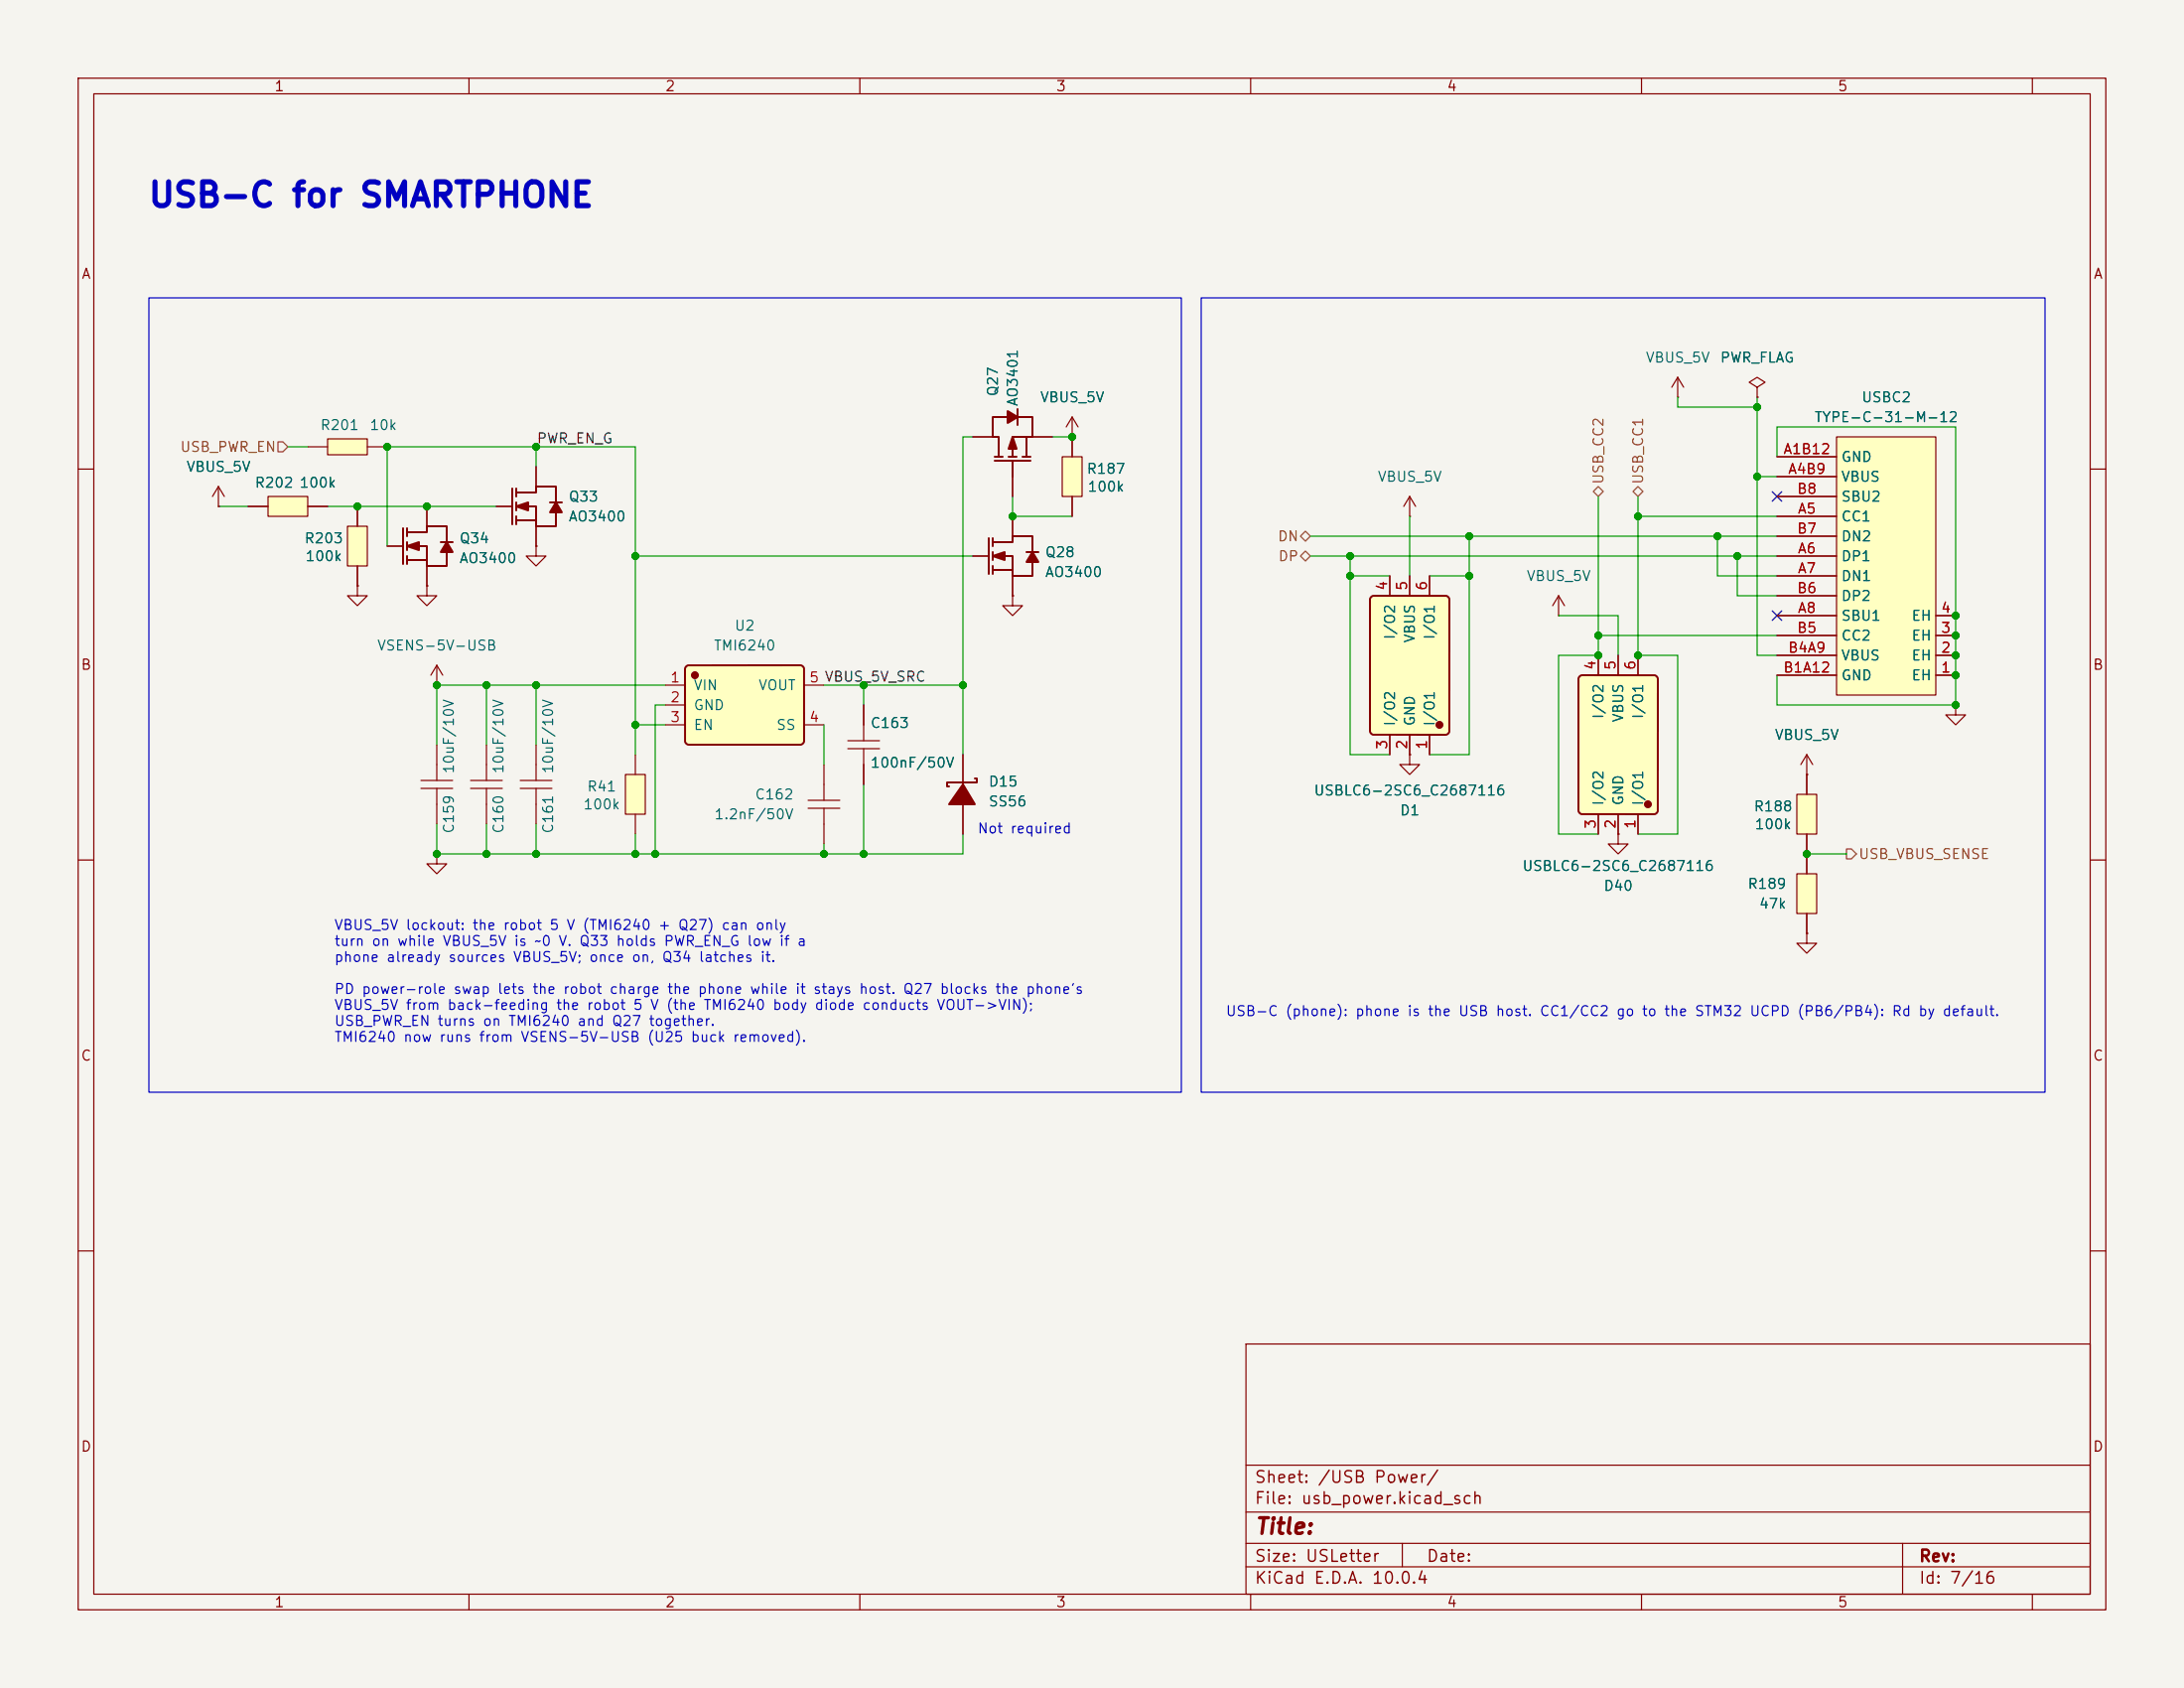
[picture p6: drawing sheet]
<svg xmlns="http://www.w3.org/2000/svg" width="279mm" height="216mm" viewBox="0 0 279 216" stroke-linecap="round" stroke-linejoin="round" font-family="sans-serif">
<path d="M0 0h279.4v215.9h-279.4z" fill="#f5f4ef" stroke="#f5f4ef" stroke-width=".13"/>
<g fill="none" stroke="#840000" stroke-width=".15">
<path d="M10 10h259.4v195.9h-259.4zM12 12h255.4v191.9h-255.4zM60 10v2M110 10v2M160 10v2M210 10v2M260 10v2M10 60h2M129.5 76.2v1.3h1.3l-1.3 1.2-1.2-1.2h1.2M129.5 76.2h.1M267.4 60h2M105.4 97.8v4.6"/>
<path d="M108.5 94.7h4M108.5 95.8h4M110.5 90.2v4.5M110.5 95.8v4.5M10 110h2M103.4 102.4h4M103.4 103.4h4M105.4 103.4v4.6M267.4 110h2M10 160h2M159.4 171.9h108v32h-108zM267.4 160h2"/>
<path d="M159.4 197.4h108M159.4 193.4h108M159.4 187.4h108M179.4 197.4v3M243.4 197.4v6.5M60 203.9v2M110 203.9v2M159.4 200.4h108M160 203.9v2M210 203.9v2M260 203.9v2"/>
</g>
<path d="M34.3 63.5h5.1v2.5h-5.1z" fill="#ffffc2"/>
<path d="M31.7 64.8h2.6M34.3 63.5h5.1v2.5h-5.1zM39.4 64.8h2.5" fill="none" stroke="#840000" stroke-width=".15"/>
<path d="M44.4 67.3h2.6v5.1h-2.6z" fill="#ffffc2"/>
<path d="M137.2 55.9h.1M137.2 53.3l-.8 1.3M137.2 53.3l.7 1.3M137.2 53.3v2.6M44.4 67.3h2.6v5.1h-2.6zM45.7 64.8v2.5M45.7 72.4v2.5M199.4 78.7h.1M199.4 76.2l-.8 1.3M199.4 76.2l.8 1.3M199.4 76.2v2.5" fill="none" stroke="#840000" stroke-width=".15"/>
<path d="M175.4 76.3l.4-.1h9.2l.3 .2 .1 .3v16.9l-.2 .3-.3 .1h-9.2l-.4-.2v-.3v-16.8z" fill="#ffffc2"/>
<g fill="#840000" stroke="#840000" stroke-width=".25">
<path d="M52.1 69.9l1.5-.6v1.1z"/>
<path d="M57.1 69.3l.8 1.3h-1.5z"/>
<path d="M123.2 100.3l1.5 2.6h-3.3z"/>
<path d="M129.5 55.9l.5 1.5h-1z"/>
<path d="M128.9 52.6l1.3 .7-1.3 .8z"/>
<circle cx="184.2" cy="92.7" r=".38"/>
</g>
<g fill="none" stroke="#840000" stroke-width=".25">
<path d="M127.3 58.9h4.5M127.3 58.4h1M129 53.3h-2v2.6h.8v2.5M129 58.4h1M129.5 58.9v2.1M130.2 52.3v2.1M130.3 53.3h1.8v2.6h-2.6v2.5M130.8 58.4h1M131.3 55.9v2.5M51.6 67.6v4.5M52.1 68.1h2.5v-.8h2.5v2M52.1 69.9h2.5v2.5h2.5v-1.8"/>
<path d="M52.1 67.6v1M52.1 69.3v1.1M52.1 71.1v1M52.1 71.6h2.5M56.4 69.3h1.5M175.4 76.3l.4-.1h9.2l.3 .2 .1 .3v16.9l-.2 .3-.3 .1h-9.2l-.4-.2v-.3v-16.8zM124.7 99.6h.3v.5h-3.8v.5h.2"/>
</g>
<g fill="none" stroke="#840000" stroke-width=".15">
<path d="M124.5 55.9h2.5M132.1 55.9h2.5M49.5 69.9h2.1M54.6 64.8v2.5M54.6 72.4v2.5M68.6 69.9v1.2h1.2l-1.2 1.3-1.3-1.3h1.3M68.6 69.9h.1M129.5 61v2.5M177.8 73.7v2.5M180.3 66h.1M180.3 63.5v2.5M180.3 73.7v2.5"/>
<path d="M180.3 63.5l-.7 1.3M180.3 63.5l.8 1.3M182.9 73.7v2.5M123.2 96.5v3.8M177.8 94v2.5M180.3 96.5v1.3h-1.2l1.2 1.3 1.3-1.3h-1.3M180.3 96.5h.1M180.3 94v2.5M182.9 94v2.5M123.2 102.9v3.8"/>
</g>
<path d="M87.8 85.2l.2-.1h14.4l.2 .1 .3 .3v9.2a.51 .51 0 0 1-.5 .6h-14.3l-.2-.1-.3-.4v-9.2z" fill="#ffffc2"/>
<g fill="#840000" stroke="#840000" stroke-width=".25">
<path d="M66 64.8l1.6-.5v1z"/>
<path d="M71.1 64.3l.8 1.2h-1.5z"/>
<circle cx="88.9" cy="86.4" r=".38"/>
</g>
<path d="M65.5 62.5v4.6M66 63h2.6v-.8h2.5v2.1M66 64.8h2.6v2.5h2.5v-1.8M66 62.5v1M66 64.3v1M66 66v1.1M66 66.5h2.6M70.4 64.3h1.5M87.8 85.2l.2-.1h14.4l.2 .1 .3 .3v9.2a.51 .51 0 0 1-.5 .6h-14.3l-.2-.1-.3-.4v-9.2z" fill="none" stroke="#840000" stroke-width=".25"/>
<path d="M68.6 59.7v2.5M63.5 64.8h2M68.6 67.3v2.6M85.1 87.6h2.5M85.1 90.2h2.5M85.1 92.7h2.5M102.9 87.6h2.5M102.9 92.7h2.5" fill="none" stroke="#840000" stroke-width=".15"/>
<path d="M229.9 111.8h2.5v5h-2.5z" fill="#ffffc2"/>
<path d="M231.1 99.1h.1M231.1 96.5v2.6M231.1 96.5l-.7 1.3M231.1 96.5l.8 1.3M229.9 111.8h2.5v5h-2.5zM231.1 119.4v1.3h1.3l-1.3 1.2-1.2-1.2h1.2M231.1 119.4h.1M231.1 109.2v2.6M231.1 116.8v2.6" fill="none" stroke="#840000" stroke-width=".15"/>
<path d="M229.9 101.6h2.5v5.1h-2.5z" fill="#ffffc2"/>
<path d="M214.6 50.8h.1M214.6 48.3l-.7 1.2M214.6 48.3l.8 1.2M214.6 48.3v2.5M224.8 49.5l-1-.6 1-.6 1 .6-1 .6v1.3M224.8 50.8h.1M231.1 99.1v2.5M250.2 90.2v1.2h-1.3l1.3 1.3 1.3-1.3h-1.3M250.2 90.2h.1M229.9 101.6h2.5v5.1h-2.5zM231.1 106.7v2.5" fill="none" stroke="#840000" stroke-width=".15"/>
<path d="M234.9 55.9h12.7v33h-12.7z" fill="#ffffc2"/>
<g fill="none" stroke="#840000" stroke-width=".15">
<path d="M227.3 58.4h7.6M234.9 55.9h12.7v33h-12.7zM227.3 78.7h7.6M227.3 61h7.6M227.3 66h7.6M227.3 71.1h7.6M227.3 73.7h7.6M227.3 76.2h7.6M227.3 68.6h7.6M227.3 63.5h7.6M247.6 78.7h2.6M227.3 86.4h7.6"/>
<path d="M227.3 83.8h7.6M227.3 81.3h7.6M247.6 86.4h2.6M247.6 83.8h2.6M247.6 81.3h2.6"/>
</g>
<path d="M202.1 86.5l.3-.1h9.3l.3 .2 .1 .3v16.8l-.2 .4h-.3h-9.3l-.3-.2-.1-.3v-16.7z" fill="#ffffc2"/>
<circle cx="210.8" cy="102.9" r=".38" fill="#840000" stroke="#840000" stroke-width=".25"/>
<path d="M202.1 86.5l.3-.1h9.3l.3 .2 .1 .3v16.8l-.2 .4h-.3h-9.3l-.3-.2-.1-.3v-16.7z" fill="none" stroke="#840000" stroke-width=".25"/>
<path d="M204.5 83.8v2.6M207 83.8v2.6M209.5 83.8v2.6M204.5 104.1v2.6M207 106.7v1.3h1.3l-1.3 1.2-1.3-1.2h1.3M207 106.7h.1M207 104.1v2.6M209.5 104.1v2.6" fill="none" stroke="#840000" stroke-width=".15"/>
<path d="M80 99.1h2.5v5h-2.5z" fill="#ffffc2"/>
<path d="M80 99.1h2.5v5h-2.5zM81.3 96.5v2.6M81.3 104.1v2.6" fill="none" stroke="#840000" stroke-width=".15"/>
<path d="M135.9 58.4h2.5v5.1h-2.5z" fill="#ffffc2"/>
<g fill="none" stroke="#840000" stroke-width=".15">
<path d="M135.9 58.4h2.5v5.1h-2.5zM137.2 55.9v2.5M27.9 64.8h.1M27.9 62.2l-.7 1.3M27.9 62.2l.8 1.3M27.9 62.2v2.6M124.5 71.1h2M129.5 66v2.6M129.5 73.7v2.5M137.2 63.5v2.5M53.8 99.8h4.1M55.9 87.6h.1"/>
<path d="M55.9 85.1v2.5M55.9 95.3v4.5M55.9 85.1l-.8 1.3M55.9 85.1l.7 1.3M60.2 99.8h4.1M62.2 95.3v4.5M66.5 99.8h4.1M68.6 95.3v4.5M53.8 100.8h4.1M55.9 109.2v1.3h1.2l-1.2 1.3-1.3-1.3h1.3M55.9 109.2h.1M55.9 100.8v4.6"/>
<path d="M60.2 100.8h4.1M62.2 100.8v4.6M66.5 100.8h4.1M68.6 100.8v4.6"/>
</g>
<path d="M126.5 68.8v4.6M127 69.3h2.5v-.7h2.6v2M127 71.1h2.5v2.6h2.6v-1.8M127 68.8v1.1M127 70.6v1M127 72.4v1M127 72.9h2.5M131.3 70.6h1.5" fill="none" stroke="#840000" stroke-width=".25"/>
<g fill="#840000" stroke="#840000" stroke-width=".25">
<path d="M127 71.1l1.5-.5v1z"/>
<path d="M132.1 70.6l.7 1.3h-1.5z"/>
</g>
<path d="M41.9 56.1h5.1v2.1h-5.1z" fill="#ffffc2"/>
<g fill="none" stroke="#840000" stroke-width=".15">
<path d="M39.4 57.2h2.5M41.9 56.1h5.1v2.1h-5.1zM47 57.2h2.5M68.6 59.7v2.5M124.5 55.9h2.5M132.1 55.9h2.5M137.2 55.9h.1M137.2 55.9v2.5M224.8 50.8h.1M227.3 58.4h7.6M27.9 64.8h.1M31.7 64.8h2.6"/>
<path d="M39.4 64.8h2.5M45.7 74.9v1.3h1.3l-1.3 1.3-1.3-1.3h1.3M45.7 74.9h.1M45.7 64.8v2.5M45.7 72.4v2.5M49.5 69.9h2.1M54.6 74.9v1.3h1.3l-1.3 1.3-1.3-1.3h1.3M54.6 74.9h.1M54.6 64.8v2.5M54.6 72.4v2.5M63.5 64.8h2M68.6 69.9h.1"/>
<path d="M68.6 67.3v2.6M124.5 71.1h2M129.5 76.2h.1M129.5 61v2.5M129.5 66v2.6M129.5 73.7v2.5M137.2 63.5v2.5M177.8 73.7v2.5M180.3 73.7v2.5M182.9 73.7v2.5M227.3 78.7h7.6M227.3 61h7.6"/>
<path d="M227.3 66h7.6M227.3 71.1h7.6M227.3 73.7h7.6M227.3 76.2h7.6M227.3 68.6h7.6M227.3 63.5h7.6M247.6 78.7h2.6M110.5 90.2v2.5M110.5 97.8v2.5M123.2 96.5v3.8M177.8 94v2.5M180.3 96.5h.1"/>
<path d="M180.3 94v2.5M182.9 94v2.5M204.5 83.8v2.6M207 83.8v2.6M209.5 83.8v2.6M227.3 86.4h7.6M227.3 83.8h7.6M227.3 81.3h7.6M231.1 99.1h.1M231.1 99.1v2.5M247.6 86.4h2.6M247.6 83.8h2.6"/>
<path d="M247.6 81.3h2.6M123.2 102.9v3.8M204.5 104.1v2.6M207 106.7h.1M207 104.1v2.6M209.5 104.1v2.6M231.1 119.4h.1M231.1 106.7v5.1M231.1 116.8v2.6"/>
</g>
<path d="M35.6 56.5h.6l.6 .7-.6 .6h-.6zM166.4 68.6l.6-.7 .6 .7-.6 .6zM166.4 71.1l.6-.6 .6 .6-.6 .7zM203.8 62.9l.7-.7 .6 .7-.6 .6zM208.9 62.9l.6-.7 .7 .7-.7 .6zM236.2 108.6h.7l.6 .6-.6 .7h-.7z" fill="none" stroke="#725600" stroke-width=".15"/>
<g fill="none" stroke="#009600" stroke-width=".15">
<path d="M36.8 57.2h2.6M68.6 57.2v2.5M124.5 55.9h-1.3v40.6M134.6 55.9h2.6M214.6 50.8v1.3h10.2M224.8 50.8v33h2.5M227.3 58.4v-3.8h22.9v35.6h-22.9v-3.8M27.9 64.8h3.8M41.9 64.8h21.6M49.5 69.9v-12.7h31.8v39.3M81.3 71.1h43.2M129.5 63.5v2.5h7.7"/>
<path d="M167.6 68.6h59.7M167.6 71.1h59.7M172.7 71.1v25.4h5.1M172.7 73.7h5.1M180.3 66v7.7M182.9 73.7h5.1M188 68.6v27.9h-5.1M199.4 78.7h7.6v5.1M204.5 63.5v20.3h-5.1v22.9h5.1M209.5 63.5v20.3h5.1v22.9h-5.1M209.5 66h17.8M219.7 68.6v5.1h7.6"/>
<path d="M222.2 71.1v5.1h5.1M224.8 61h2.5M62.2 87.6v7.7M68.6 87.6v7.7M81.3 92.7h3.8M85.1 90.2h-1.3v19M85.1 87.6h-29.2v7.7M105.4 87.6h17.8M105.4 92.7v5.1M110.5 87.6v2.6M204.5 81.3h22.8M55.9 105.4v3.8h67.3v-2.5"/>
<path d="M62.2 105.4v3.8M68.6 105.4v3.8M81.3 106.7v2.5M105.4 108v1.2M110.5 100.3v8.9M231.1 109.2h5.1"/>
</g>
<path d="M226.7 78.1l1.2 1.2M226.7 62.9l1.2 1.2M227.9 78.1l-1.2 1.2M227.9 62.9l-1.2 1.2" fill="none" stroke="#000084" stroke-width=".15"/>
<path d="M19 38.1h132.1v101.6h-132.1zM153.7 38.1h107.9v101.6h-107.9z" fill="none" stroke="#0000c2" stroke-width=".15"/>
<g fill="#009600" stroke="#009600" stroke-width=".13">
<circle cx="68.6" cy="57.2" r=".46"/>
<circle cx="81.3" cy="92.7" r=".46"/>
<circle cx="62.2" cy="87.6" r=".46"/>
<circle cx="55.9" cy="87.6" r=".46"/>
<circle cx="68.6" cy="87.6" r=".46"/>
<circle cx="62.2" cy="109.2" r=".46"/>
<circle cx="68.6" cy="109.2" r=".46"/>
<circle cx="55.9" cy="109.2" r=".46"/>
<circle cx="81.3" cy="109.2" r=".46"/>
<circle cx="45.7" cy="64.8" r=".46"/>
<circle cx="49.5" cy="57.2" r=".46"/>
<circle cx="81.3" cy="71.1" r=".46"/>
<circle cx="54.6" cy="64.8" r=".46"/>
<circle cx="250.2" cy="81.3" r=".46"/>
<circle cx="250.2" cy="78.7" r=".46"/>
<circle cx="222.2" cy="71.1" r=".46"/>
<circle cx="204.5" cy="81.3" r=".46"/>
<circle cx="224.8" cy="52.1" r=".46"/>
<circle cx="209.5" cy="83.8" r=".46"/>
<circle cx="204.5" cy="83.8" r=".46"/>
<circle cx="250.2" cy="83.8" r=".46"/>
<circle cx="250.2" cy="86.4" r=".46"/>
<circle cx="250.2" cy="90.2" r=".46"/>
<circle cx="219.7" cy="68.6" r=".46"/>
<circle cx="224.8" cy="61" r=".46"/>
<circle cx="172.7" cy="73.7" r=".46"/>
<circle cx="188" cy="68.6" r=".46"/>
<circle cx="209.5" cy="66" r=".46"/>
<circle cx="188" cy="73.7" r=".46"/>
<circle cx="172.7" cy="71.1" r=".46"/>
<circle cx="110.5" cy="109.2" r=".46"/>
<circle cx="123.2" cy="87.6" r=".46"/>
<circle cx="129.5" cy="66" r=".46"/>
<circle cx="110.5" cy="87.6" r=".46"/>
<circle cx="137.2" cy="55.9" r=".46"/>
<circle cx="105.4" cy="109.2" r=".46"/>
<circle cx="83.8" cy="109.2" r=".46"/>
<circle cx="231.1" cy="109.2" r=".46"/>
</g>
<text font-size="3" fill="#0000c2" x="18.8" y="27.2">USB-C for SMARTPHONE</text>
<text font-size="2" fill="#840000" x="160.4" y="196.7">Title:</text>
<g font-size="1.5" fill="#840000">
<text x="160.4" y="190">Sheet: /USB Power/</text>
<text x="160.4" y="192.7">File: usb_power.kicad_sch</text>
<text x="160.4" y="202.9">KiCad E.D.A. 10.0.4</text>
<text x="160.4" y="200.1">Size: USLetter</text>
<text x="182.4" y="200.1">Date:</text>
<text x="245.4" y="200.1">Rev:</text>
<text x="245.4" y="202.9">Id: 7/16</text>
</g>
<g font-size="1.3" fill="#840000">
<text x="35" y="12">1</text>
<text x="85" y="12">2</text>
<text x="135" y="12">3</text>
<text x="185" y="12">4</text>
<text x="235" y="12">5</text>
<text x="10.3" y="36">A</text>
<text x="267.7" y="36">A</text>
<text x="10.3" y="86">B</text>
<text x="267.7" y="86">B</text>
<text x="10.3" y="136">C</text>
<text x="267.7" y="136">C</text>
<text x="10.3" y="186">D</text>
<text x="267.7" y="186">D</text>
<text x="35" y="205.9">1</text>
<text x="85" y="205.9">2</text>
<text x="135" y="205.9">3</text>
<text x="185" y="205.9">4</text>
<text x="235" y="205.9">5</text>
</g>
<g font-size="1.3" fill="#006464">
<text x="210.4" y="46.7">VBUS_5V</text>
<text x="220" y="46.7">PWR_FLAG</text>
<text x="128" y="50.8" transform="rotate(-90 128 50.8)">Q27</text>
<text x="130.5" y="52.1" transform="rotate(-90 130.5 52.1)">AO3401</text>
<text x="133" y="51.8">VBUS_5V</text>
<text x="238.1" y="51.8">USBC2</text>
<text x="40.9" y="55.3">R201</text>
<text x="47.2" y="55.3">10k</text>
<text x="232" y="54.3">TYPE-C-31-M-12</text>
<text x="235.5" y="59.4">GND</text>
<text x="23.8" y="60.7">VBUS_5V</text>
<text x="32.5" y="62.7">R202</text>
<text x="38.2" y="62.7">100k</text>
<text x="72.7" y="64.5">Q33</text>
<text x="138.9" y="60.9">R187</text>
<text x="139" y="63.2">100k</text>
<text x="176.2" y="61.9">VBUS_5V</text>
<text x="235.5" y="61.9">VBUS</text>
<text x="235.5" y="64.5">SBU2</text>
<text x="38.9" y="69.8">R203</text>
<text x="58.7" y="69.8">Q34</text>
<text x="72.7" y="67">AO3400</text>
<text x="133.6" y="71.6">Q28</text>
<text x="235.5" y="67">CC1</text>
<text x="235.5" y="69.6">DN2</text>
<text x="39" y="72.1">100k</text>
<text x="58.7" y="72.3">AO3400</text>
<text x="133.6" y="74.1">AO3400</text>
<text x="195.2" y="74.6">VBUS_5V</text>
<text x="235.5" y="72.1">DP1</text>
<text x="235.5" y="74.6">DN1</text>
<text x="235.5" y="77.2">DP2</text>
<text x="48.2" y="83.5">VSENS-5V-USB</text>
<text x="91.2" y="83.5">TMI6240</text>
<text x="93.9" y="81">U2</text>
<text x="178.8" y="81.9" transform="rotate(-90 178.8 81.9)">I/O2</text>
<text x="181.3" y="82.3" transform="rotate(-90 181.3 82.3)">VBUS</text>
<text x="183.9" y="81.9" transform="rotate(-90 183.9 81.9)">I/O1</text>
<text x="235.5" y="79.7">SBU1</text>
<text x="235.5" y="82.3">CC2</text>
<text x="244.5" y="82.3">EH</text>
<text x="244.5" y="79.7">EH</text>
<text x="88.6" y="88.6">VIN</text>
<text x="96.9" y="88.6">VOUT</text>
<text x="235.5" y="87.3">GND</text>
<text x="235.5" y="84.8">VBUS</text>
<text x="244.5" y="87.3">EH</text>
<text x="244.5" y="84.8">EH</text>
<text x="88.6" y="91.1">GND</text>
<text x="88.6" y="93.7">EN</text>
<text x="99.2" y="93.7">SS</text>
<text x="111.3" y="93.4">C163</text>
<text x="178.8" y="93" transform="rotate(-90 178.8 93)">I/O2</text>
<text x="181.3" y="93" transform="rotate(-90 181.3 93)">GND</text>
<text x="183.9" y="93" transform="rotate(-90 183.9 93)">I/O1</text>
<text x="205.4" y="92.1" transform="rotate(-90 205.4 92.1)">I/O2</text>
<text x="208" y="92.5" transform="rotate(-90 208 92.5)">VBUS</text>
<text x="210.5" y="92.1" transform="rotate(-90 210.5 92.1)">I/O1</text>
<text x="227" y="95">VBUS_5V</text>
<text x="58.4" y="99.1" transform="rotate(-90 58.4 99.1)">10uF/10V</text>
<text x="64.7" y="99.1" transform="rotate(-90 64.7 99.1)">10uF/10V</text>
<text x="71.1" y="99.1" transform="rotate(-90 71.1 99.1)">10uF/10V</text>
<text x="75" y="101.6">R41</text>
<text x="111.3" y="98.5">100nF/50V</text>
<text x="126.4" y="100.9">D15</text>
<text x="58.4" y="106.7" transform="rotate(-90 58.4 106.7)">C159</text>
<text x="64.7" y="106.7" transform="rotate(-90 64.7 106.7)">C160</text>
<text x="71.1" y="106.7" transform="rotate(-90 71.1 106.7)">C161</text>
<text x="74.5" y="103.8">100k</text>
<text x="91.3" y="105.1">1.2nF/50V</text>
<text x="96.5" y="102.6">C162</text>
<text x="126.4" y="103.5">SS56</text>
<text x="168" y="102.1">USBLC6-2SC6_C2687116</text>
<text x="179" y="104.6">D1</text>
<text x="205.4" y="103.1" transform="rotate(-90 205.4 103.1)">I/O2</text>
<text x="208" y="103.1" transform="rotate(-90 208 103.1)">GND</text>
<text x="210.5" y="103.1" transform="rotate(-90 210.5 103.1)">I/O1</text>
<text x="224.3" y="104.1">R188</text>
<text x="224.4" y="106.4">100k</text>
<text x="194.7" y="111.7">USBLC6-2SC6_C2687116</text>
<text x="205.1" y="114.3">D40</text>
<text x="223.5" y="114">R189</text>
<text x="224.9" y="116.5">47k</text>
</g>
<g font-size="1.3" fill="#725600">
<text x="23" y="58.1">USB_PWR_EN</text>
<text x="205.4" y="62" transform="rotate(-90 205.4 62)">USB_CC2</text>
<text x="210.5" y="62" transform="rotate(-90 210.5 62)">USB_CC1</text>
<text x="163.4" y="69.6">DN</text>
<text x="163.4" y="72.1">DP</text>
<text x="237.7" y="110.2">USB_VBUS_SENSE</text>
</g>
<text font-size="1.3" fill="#0f0f0f" x="68.6" y="57">PWR_EN_G</text>
<g font-size="1.3" fill="#a90000">
<text x="228" y="58.4">A1B12</text>
<text x="228.6" y="60.9">A4B9</text>
<text x="229.8" y="63.5">B8</text>
<text x="229.8" y="68.6">B7</text>
<text x="229.9" y="66">A5</text>
<text x="229.9" y="71.1">A6</text>
<text x="177.8" y="75.6" transform="rotate(-90 177.8 75.6)">4</text>
<text x="180.3" y="75.6" transform="rotate(-90 180.3 75.6)">5</text>
<text x="182.9" y="75.6" transform="rotate(-90 182.9 75.6)">6</text>
<text x="229.8" y="76.2">B6</text>
<text x="229.9" y="73.6">A7</text>
<text x="228.6" y="83.8">B4A9</text>
<text x="229.8" y="81.3">B5</text>
<text x="229.9" y="78.7">A8</text>
<text x="248.2" y="83.8">2</text>
<text x="248.2" y="81.3">3</text>
<text x="248.2" y="78.7">4</text>
<text x="85.7" y="87.6">1</text>
<text x="103.4" y="87.6">5 VBUS_5V_SRC</text>
<text x="204.4" y="85.8" transform="rotate(-90 204.4 85.8)">4</text>
<text x="207" y="85.8" transform="rotate(-90 207 85.8)">5</text>
<text x="209.5" y="85.8" transform="rotate(-90 209.5 85.8)">6</text>
<text x="228" y="86.3">B1A12</text>
<text x="248.2" y="86.3">1</text>
<text x="85.7" y="90.1">2</text>
<text x="85.7" y="92.7">3</text>
<text x="103.4" y="92.7">4</text>
<text x="177.8" y="96" transform="rotate(-90 177.8 96)">3</text>
<text x="180.3" y="96" transform="rotate(-90 180.3 96)">2</text>
<text x="182.9" y="96" transform="rotate(-90 182.9 96)">1</text>
<text x="204.4" y="106.1" transform="rotate(-90 204.4 106.1)">3</text>
<text x="207" y="106.1" transform="rotate(-90 207 106.1)">2</text>
<text x="209.5" y="106.1" transform="rotate(-90 209.5 106.1)">1</text>
</g>
<g font-size="1.3" fill="#0000c2">
<text x="125" y="106.9">Not required</text>
<text x="42.7" y="119.3">VBUS_5V lockout: the robot 5 V (TMI6240 + Q27) can only</text>
<text x="42.7" y="121.3">turn on while VBUS_5V is ~0 V. Q33 holds PWR_EN_G low if a</text>
<text x="42.7" y="123.4">phone already sources VBUS_5V; once on, Q34 latches it.</text>
<text x="42.7" y="127.4">PD power-role swap lets the robot charge the phone while it stays host. Q27 blocks the phone's</text>
<text x="42.7" y="129.5">VBUS_5V from back-feeding the robot 5 V (the TMI6240 body diode conducts VOUT-&gt;VIN);</text>
<text x="42.7" y="131.5">USB_PWR_EN turns on TMI6240 and Q27 together.</text>
<text x="156.7" y="130.3">USB-C (phone): phone is the USB host. CC1/CC2 go to the STM32 UCPD (PB6/PB4): Rd by default.</text>
<text x="42.7" y="133.6">TMI6240 now runs from VSENS-5V-USB (U25 buck removed).</text>
</g>
</svg>
